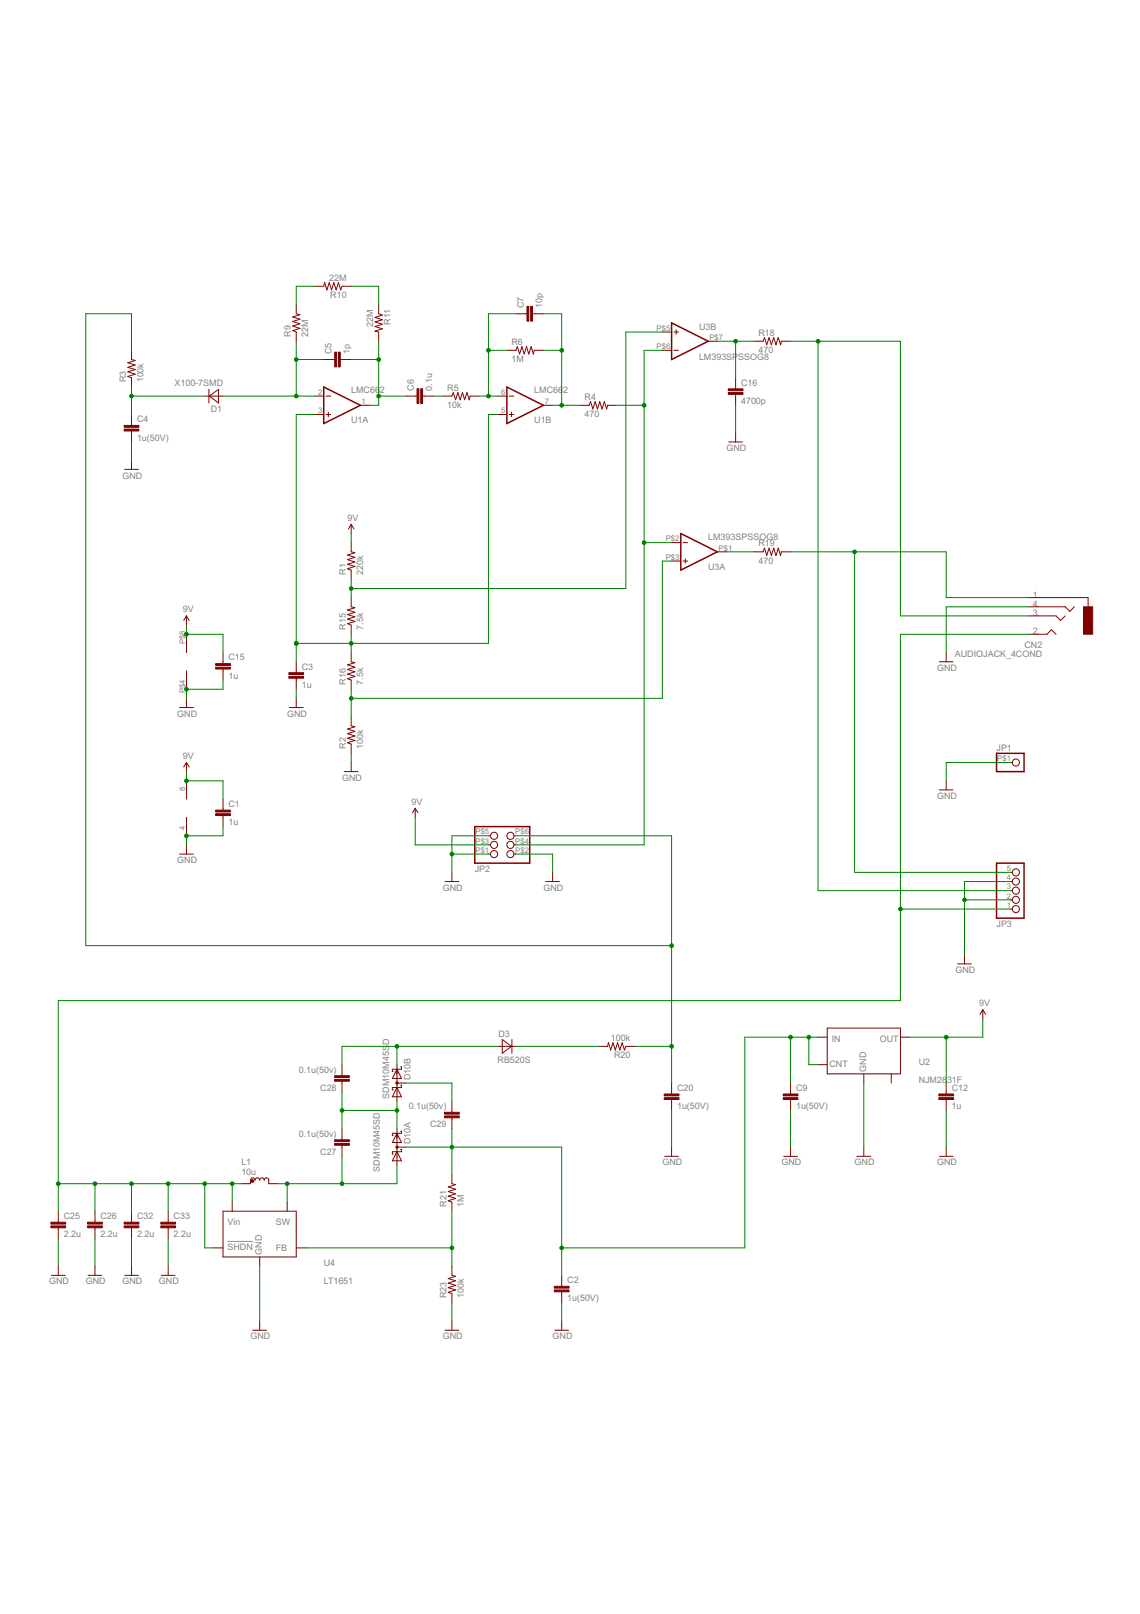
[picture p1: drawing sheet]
<svg xmlns="http://www.w3.org/2000/svg" width="210mm" height="297mm" viewBox="0 0 210 297" stroke-linecap="round" stroke-linejoin="round" font-family="sans-serif">
<path d="M41.8 228.5h4.7z" fill="#808080" stroke="#808080" stroke-width=".18"/>
<g fill="#800000" stroke="#800000" stroke-width=".18">
<path d="M64.7 140.3v1.7z"/>
<path d="M63.4 142h2.5z"/>
<path d="M54.5 128.5v1.7z"/>
<path d="M53.3 130.2h2.5z"/>
<path d="M24.2 84.7v1.7z"/>
<path d="M22.9 86.4h2.6z"/>
<path d="M34.3 155.5v1.7z"/>
<path d="M33.1 157.2h2.5z"/>
<path d="M64.7 96.5v1.7z"/>
<path d="M64.7 96.5l.5 .8z"/>
<path d="M64.7 96.5l-.5 .8z"/>
<path d="M34.3 140.3v1.7z"/>
<path d="M34.3 140.3l.5 .9z"/>
<path d="M34.3 140.3l-.5 .9z"/>
<path d="M181 185.8v1.7z"/>
<path d="M181 185.8l.5 .9z"/>
<path d="M181 185.8l-.6 .9z"/>
<path d="M57.9 72.9h1.7z"/>
<path d="M57.9 76.3h1.7z"/>
<path d="M66.4 74.6h1.6z"/>
<path d="M60.5 75.9v.8z"/>
<path d="M60 76.3h.9z"/>
<path d="M60 72.9h.9z"/>
<path d="M91.6 72.9h1.7z"/>
<path d="M91.6 76.3h1.7z"/>
<path d="M100.1 74.6h1.6z"/>
<path d="M94.2 75.9v.8z"/>
<path d="M93.7 76.3h.9z"/>
<path d="M93.7 72.9h.9z"/>
<path d="M34.3 143.7v3.4z"/>
<path d="M34.3 150.4v3.4z"/>
<path d="M64.7 99.9v1.7z"/>
<path d="M64.7 104.9v1.7z"/>
<path d="M64 104.7l.7 .2z"/>
<path d="M64 104.7l1.3-.5z"/>
<path d="M64 103.8l1.3 .4z"/>
<path d="M64 103.8l1.3-.4z"/>
<path d="M64 103l1.3 .4z"/>
<path d="M64 103l1.3-.4z"/>
<path d="M64 102.2l1.3 .4z"/>
<path d="M64 102.2l1.3-.5z"/>
<path d="M64.7 101.6l.6 .1z"/>
<path d="M64.7 131.9v1.7z"/>
<path d="M64.7 136.9v1.7z"/>
<path d="M64 136.7l.7 .2z"/>
<path d="M64 136.7l1.3-.4z"/>
<path d="M64 135.9l1.3 .4z"/>
<path d="M64 135.9l1.3-.5z"/>
<path d="M64 135l1.3 .4z"/>
<path d="M64 135l1.3-.4z"/>
<path d="M64 134.2l1.3 .4z"/>
<path d="M64 134.2l1.3-.4z"/>
<path d="M64.7 133.6l.6 .2z"/>
<path d="M24.2 64.5v1.7z"/>
<path d="M24.2 69.5v1.7z"/>
<path d="M23.5 69.3l.7 .2z"/>
<path d="M23.5 69.3l1.4-.4z"/>
<path d="M23.5 68.4l1.4 .5z"/>
<path d="M23.5 68.4l1.4-.4z"/>
<path d="M23.5 67.6l1.4 .4z"/>
<path d="M23.5 67.6l1.4-.4z"/>
<path d="M23.5 66.8l1.4 .4z"/>
<path d="M23.5 66.8l1.4-.5z"/>
<path d="M24.2 66.2l.7 .1z"/>
<path d="M54.5 56v1.7z"/>
<path d="M54.5 61.1v1.7z"/>
<path d="M53.9 60.9l.6 .2z"/>
<path d="M53.9 60.9l1.3-.5z"/>
<path d="M53.9 60l1.3 .4z"/>
<path d="M53.9 60l1.3-.4z"/>
<path d="M53.9 59.2l1.3 .4z"/>
<path d="M53.9 59.2l1.3-.4z"/>
<path d="M53.9 58.3l1.3 .5z"/>
<path d="M53.9 58.3l1.3-.4z"/>
<path d="M54.5 57.7l.7 .2z"/>
<path d="M86.6 72.9h1.7z"/>
<path d="M81.5 72.9h1.7z"/>
<path d="M83.5 72.2l-.3 .7z"/>
<path d="M83.5 72.2l.4 1.4z"/>
<path d="M84.3 72.2l-.4 1.4z"/>
<path d="M84.3 72.2l.4 1.4z"/>
<path d="M85.2 72.2l-.5 1.4z"/>
<path d="M85.2 72.2l.4 1.4z"/>
<path d="M86 72.2l-.4 1.4z"/>
<path d="M86 72.2l.4 1.4z"/>
<path d="M86.6 72.9l-.2 .7z"/>
<path d="M98.4 64.5h1.7z"/>
<path d="M93.3 64.5h1.7z"/>
<path d="M95.2 63.8l-.2 .7z"/>
<path d="M95.2 63.8l.5 1.4z"/>
<path d="M96.1 63.8l-.4 1.4z"/>
<path d="M96.1 63.8l.4 1.4z"/>
<path d="M96.9 63.8l-.4 1.4z"/>
<path d="M96.9 63.8l.5 1.4z"/>
<path d="M97.8 63.8l-.4 1.4z"/>
<path d="M97.8 63.8l.4 1.4z"/>
<path d="M98.4 64.5l-.2 .7z"/>
<path d="M41.1 147.1v1.7z"/>
<path d="M41.1 150.4v1.7z"/>
<path d="M41.1 148.8v.3z"/>
<path d="M41.1 150.1v.3z"/>
<path d="M54.5 121.8v1.7z"/>
<path d="M54.5 125.2v1.7z"/>
<path d="M54.5 123.5v.3z"/>
<path d="M54.5 124.8v.4z"/>
<path d="M24.2 76.3v1.7z"/>
<path d="M24.2 79.7v1.6z"/>
<path d="M24.2 78v.3z"/>
<path d="M24.2 79.3v.4z"/>
<path d="M59.6 66.2h1.7z"/>
<path d="M63 66.2h1.7z"/>
<path d="M61.3 66.2h.3z"/>
<path d="M62.7 66.2h.3z"/>
<path d="M74.8 72.9h1.7z"/>
<path d="M78.1 72.9h1.7z"/>
<path d="M76.5 72.9h.3z"/>
<path d="M77.8 72.9h.3z"/>
<path d="M95 57.7h1.7z"/>
<path d="M98.4 57.7h1.7z"/>
<path d="M96.7 57.7h.3z"/>
<path d="M98 57.7h.4z"/>
<path d="M57.9 52.7h1.7z"/>
<path d="M63 52.7h1.7z"/>
<path d="M63 52.7l-.3 .7z"/>
<path d="M62.3 52l.4 1.4z"/>
<path d="M62.3 52l-.4 1.4z"/>
<path d="M61.5 52l.4 1.4z"/>
<path d="M61.5 52l-.5 1.4z"/>
<path d="M60.6 52l.4 1.4z"/>
<path d="M60.6 52l-.4 1.4z"/>
<path d="M59.8 52l.4 1.4z"/>
<path d="M59.8 52l-.2 .7z"/>
<path d="M69.7 61.1v1.7z"/>
<path d="M69.7 56v1.7z"/>
<path d="M69.7 57.7l.7 .3z"/>
<path d="M69 58.4l1.4-.4z"/>
<path d="M69 58.4l1.4 .4z"/>
<path d="M69 59.2l1.4-.4z"/>
<path d="M69 59.2l1.4 .5z"/>
<path d="M69 60.1l1.4-.4z"/>
<path d="M69 60.1l1.4 .4z"/>
<path d="M69 60.9l1.4-.4z"/>
<path d="M69 60.9l.7 .2z"/>
<path d="M174.2 120.1v1.7z"/>
<path d="M173 121.8h2.5z"/>
<path d="M145.6 199.3v1.7z"/>
<path d="M145.6 202.7v1.7z"/>
<path d="M145.6 201v.3z"/>
<path d="M145.6 202.4v.3z"/>
<path d="M145.6 211.1v1.7z"/>
<path d="M144.3 212.8h2.5z"/>
<path d="M174.2 199.3v1.7z"/>
<path d="M174.2 202.7v1.7z"/>
<path d="M174.2 201v.3z"/>
<path d="M174.2 202.4v.3z"/>
<path d="M174.2 211.1v1.7z"/>
<path d="M173 212.8h2.5z"/>
<path d="M159 211.1v1.7z"/>
<path d="M157.8 212.8h2.5z"/>
<path d="M189.4 110h1.7z"/>
<path d="M189.4 116.7h1.7z"/>
<path d="M189.4 113.3h1.7z"/>
<path d="M189.4 111.7h1.7z"/>
<path d="M191.1 116.7h1.7z"/>
<path d="M191.1 113.3h3.3z"/>
<path d="M193.6 115.9l-.8 .8z"/>
<path d="M193.6 115.9l.8 .8z"/>
<path d="M194.4 113.3l.9 .9z"/>
<path d="M195.3 114.2l.8-.9z"/>
<path d="M191.1 111.7h5z"/>
<path d="M196.1 111.7l.9 .8z"/>
<path d="M197.8 111.7l-.8 .8z"/>
<path d="M191.1 110h9.2z"/>
<path d="M200.3 110v1.7z"/>
<path d="M159 197.6v1.7z"/>
<path d="M150.6 195.9h1.7z"/>
<path d="M150.6 190.9h1.7z"/>
<path d="M165.8 190.9h1.7z"/>
<path d="M152.3 197.6h13.5z"/>
<path d="M165.8 189.2v8.4z"/>
<path d="M152.3 189.2h13.5z"/>
<path d="M152.3 189.2v8.4z"/>
<path d="M164.1 197.6v1.7z"/>
<path d="M123.7 99.9h1.6z"/>
<path d="M123.7 103.3h1.6z"/>
<path d="M132.1 101.6h1.7z"/>
<path d="M126.2 102.8v.9z"/>
<path d="M125.8 103.3h.8z"/>
<path d="M125.8 99.9h.8z"/>
<path d="M122 64.5h1.7z"/>
<path d="M122 61.1h1.7z"/>
<path d="M130.4 62.8h1.7z"/>
<path d="M124.5 60.7v.8z"/>
<path d="M124.1 61.1h.8z"/>
<path d="M124.1 64.5h.8z"/>
<path d="M34.3 116.7v3.4z"/>
<path d="M34.3 123.5v3.4z"/>
<path d="M64.7 110v1.7z"/>
<path d="M64.7 115v1.7z"/>
<path d="M64 114.8l.7 .2z"/>
<path d="M64 114.8l1.3-.4z"/>
<path d="M64 113.9l1.3 .5z"/>
<path d="M64 113.9l1.3-.4z"/>
<path d="M64 113.1l1.3 .4z"/>
<path d="M64 113.1l1.3-.4z"/>
<path d="M64 112.3l1.3 .4z"/>
<path d="M64 112.3l1.3-.5z"/>
<path d="M64.7 111.7l.6 .1z"/>
<path d="M64.7 120.1v1.7z"/>
<path d="M64.7 125.2v1.7z"/>
<path d="M64 124.9l.7 .3z"/>
<path d="M64 124.9l1.3-.4z"/>
<path d="M64 124.1l1.3 .4z"/>
<path d="M64 124.1l1.3-.5z"/>
<path d="M64 123.2l1.3 .4z"/>
<path d="M64 123.2l1.3-.4z"/>
<path d="M64 122.4l1.3 .4z"/>
<path d="M64 122.4l1.3-.4z"/>
<path d="M64.7 121.8l.6 .2z"/>
<path d="M34.3 128.5v1.7z"/>
<path d="M33.1 130.2h2.5z"/>
<path d="M34.3 113.3v1.7z"/>
<path d="M34.3 113.3l.5 .9z"/>
<path d="M34.3 113.3l-.5 .9z"/>
<path d="M83.2 160.5v1.7z"/>
<path d="M81.9 162.2h2.6z"/>
<path d="M135.4 69.5v1.7z"/>
<path d="M135.4 72.9v1.7z"/>
<path d="M135.4 71.2v.4z"/>
<path d="M135.4 72.6v.3z"/>
<path d="M135.4 79.7v1.6z"/>
<path d="M134.2 81.3h2.5z"/>
<path d="M110.2 192.6h1.7z"/>
<path d="M115.2 192.6h1.7z"/>
<path d="M115.2 192.6l-.2 .7z"/>
<path d="M114.6 191.9l.4 1.4z"/>
<path d="M114.6 191.9l-.5 1.4z"/>
<path d="M113.7 191.9l.4 1.4z"/>
<path d="M113.7 191.9l-.4 1.4z"/>
<path d="M112.9 191.9l.4 1.4z"/>
<path d="M112.9 191.9l-.5 1.4z"/>
<path d="M112 191.9l.4 1.4z"/>
<path d="M112 191.9l-.1 .7z"/>
<path d="M123.7 199.3v1.7z"/>
<path d="M123.7 202.7v1.7z"/>
<path d="M123.7 201v.3z"/>
<path d="M123.7 202.4v.3z"/>
<path d="M123.7 211.1v1.7z"/>
<path d="M122.4 212.8h2.5z"/>
<path d="M174.2 143.7v1.7z"/>
<path d="M173 145.4h2.5z"/>
<path d="M39.4 72.9h1.7z"/>
<path d="M37.7 72.9h1.7z"/>
<path d="M38.5 72.9l1.7-1.3z"/>
<path d="M38.5 72.9l1.7 1.3z"/>
<path d="M40.2 71.6v2.6z"/>
<path d="M38.5 71.6v2.6z"/>
<path d="M89.9 157.2h.4z"/>
<path d="M94.6 157.2h.4z"/>
<path d="M89.9 155.5h.4z"/>
<path d="M94.6 155.5h.4z"/>
<path d="M89.9 153.8h.4z"/>
<path d="M94.6 153.8h.4z"/>
<path d="M41.1 120.1v1.7z"/>
<path d="M41.1 123.5v1.7z"/>
<path d="M41.1 121.8v.3z"/>
<path d="M41.1 123.1v.4z"/>
<path d="M10.7 222.9v1.7z"/>
<path d="M10.7 226.3v1.7z"/>
<path d="M10.7 224.6v.3z"/>
<path d="M10.7 226v.3z"/>
<path d="M17.5 222.9v1.7z"/>
<path d="M17.5 226.3v1.7z"/>
<path d="M17.5 224.6v.3z"/>
<path d="M17.5 226v.3z"/>
<path d="M73.1 212.8v1.7z"/>
<path d="M73.1 212l-.9 1.6z"/>
<path d="M73.1 212l.8 1.6z"/>
<path d="M73.1 212v.8z"/>
<path d="M72.2 213.6h1.7z"/>
<path d="M73.1 207.8v1.6z"/>
<path d="M73.1 211.1h1.7z"/>
<path d="M73.1 208.6l.8 1.7z"/>
<path d="M73.1 208.6l-.9 1.7z"/>
<path d="M73.1 208.6v.8z"/>
<path d="M72.2 210.3h1.7z"/>
<path d="M73.8 211.5h.1z"/>
<path d="M73.9 211.5v.5z"/>
<path d="M73.1 212h.8z"/>
<path d="M72.2 212.4h.2z"/>
<path d="M72.2 212h.9z"/>
<path d="M72.2 212v.4z"/>
<path d="M72.2 209h.2z"/>
<path d="M72.2 208.6v.4z"/>
<path d="M72.2 208.6h.9z"/>
<path d="M73.8 208.2h.1z"/>
<path d="M73.1 208.6h.8z"/>
<path d="M73.9 208.2v.4z"/>
<path d="M73.1 208.6v3.4z"/>
<path d="M73.1 201v1.7z"/>
<path d="M73.1 200.2l-.9 1.6z"/>
<path d="M73.1 200.2l.8 1.6z"/>
<path d="M73.1 200.2v.8z"/>
<path d="M72.2 201.8h1.7z"/>
<path d="M73.1 195.9v1.7z"/>
<path d="M73.1 199.3h1.7z"/>
<path d="M73.1 196.8l.8 1.7z"/>
<path d="M73.1 196.8l-.9 1.7z"/>
<path d="M73.1 196.8v.8z"/>
<path d="M72.2 198.5h1.7z"/>
<path d="M73.8 199.7h.1z"/>
<path d="M73.9 199.7v.5z"/>
<path d="M73.1 200.2h.8z"/>
<path d="M72.2 200.6h.2z"/>
<path d="M72.2 200.2h.9z"/>
<path d="M72.2 200.2v.4z"/>
<path d="M72.2 197.2h.2z"/>
<path d="M72.2 196.8v.4z"/>
<path d="M72.2 196.8h.9z"/>
<path d="M73.8 196.4h.1z"/>
<path d="M73.1 196.8h.8z"/>
<path d="M73.9 196.4v.4z"/>
<path d="M73.1 196.8v3.4z"/>
<path d="M91.6 192.6h1.7z"/>
<path d="M93.3 192.6h1.7z"/>
<path d="M92.5 193.8l1.7-1.2z"/>
<path d="M92.5 191.3l1.7 1.3z"/>
<path d="M92.5 191.3v2.5z"/>
<path d="M94.3 191.3v2.5z"/>
<path d="M63 211.1v1.7z"/>
<path d="M63 207.8v1.6z"/>
<path d="M63 210.8v.3z"/>
<path d="M63 209.4v.4z"/>
<path d="M83.2 206.1v1.7z"/>
<path d="M83.2 202.7v1.7z"/>
<path d="M83.2 205.7v.4z"/>
<path d="M83.2 204.4v.3z"/>
<path d="M63 199.3v1.7z"/>
<path d="M63 195.9v1.7z"/>
<path d="M63 199v.3z"/>
<path d="M63 197.6v.4z"/>
<path d="M83.2 216.2v1.6z"/>
<path d="M83.2 221.2v1.7z"/>
<path d="M82.5 221l.7 .2z"/>
<path d="M82.5 221l1.4-.4z"/>
<path d="M82.5 220.1l1.4 .5z"/>
<path d="M82.5 220.1l1.4-.4z"/>
<path d="M82.5 219.3l1.4 .4z"/>
<path d="M82.5 219.3l1.4-.4z"/>
<path d="M82.5 218.4l1.4 .5z"/>
<path d="M82.5 218.4l1.4-.4z"/>
<path d="M83.2 217.8l.7 .2z"/>
<path d="M83.2 233v1.7z"/>
<path d="M83.2 238.1v1.7z"/>
<path d="M82.5 237.8l.7 .3z"/>
<path d="M82.5 237.8l1.4-.4z"/>
<path d="M82.5 237l1.4 .4z"/>
<path d="M82.5 237l1.4-.4z"/>
<path d="M82.5 236.1l1.4 .5z"/>
<path d="M82.5 236.1l1.4-.4z"/>
<path d="M82.5 235.3l1.4 .4z"/>
<path d="M82.5 235.3l1.4-.4z"/>
<path d="M83.2 234.7l.7 .2z"/>
<path d="M83.2 243.1v1.7z"/>
<path d="M81.9 244.8h2.6z"/>
<path d="M47.8 243.1v1.7z"/>
<path d="M46.5 244.8h2.6z"/>
<path d="M17.5 233v1.7z"/>
<path d="M16.2 234.7h2.5z"/>
<path d="M10.7 233v1.7z"/>
<path d="M9.5 234.7h2.5z"/>
<path d="M186 167.3h.4z"/>
<path d="M186 165.6h.4z"/>
<path d="M186 163.9h.4z"/>
<path d="M186 162.2h.4z"/>
<path d="M186 160.5h.4z"/>
<path d="M177.6 175.7v1.7z"/>
<path d="M176.3 177.4h2.6z"/>
<path d="M186 140.3h.4z"/>
<path d="M103.4 234.7v1.7z"/>
<path d="M103.4 238.1v1.7z"/>
<path d="M103.4 236.4v.3z"/>
<path d="M103.4 237.7v.4z"/>
<path d="M103.4 243.1v1.7z"/>
<path d="M102.2 244.8h2.5z"/>
<path d="M47.8 231.3v1.7z"/>
<path d="M39.4 229.7h1.7z"/>
<path d="M42.8 221.2v1.7z"/>
<path d="M52.9 221.2v1.7z"/>
<path d="M41.1 231.3h13.4z"/>
<path d="M54.5 222.9v8.4z"/>
<path d="M41.1 222.9h13.4z"/>
<path d="M41.1 222.9v8.4z"/>
<path d="M54.5 229.7h1.7z"/>
<path d="M76.5 148.8v1.6z"/>
<path d="M76.5 148.8l.5 .8z"/>
<path d="M76.5 148.8l-.5 .8z"/>
<path d="M143.9 62.8h1.7z"/>
<path d="M138.8 62.8h1.7z"/>
<path d="M140.8 62.1l-.3 .7z"/>
<path d="M140.8 62.1l.4 1.4z"/>
<path d="M141.6 62.1l-.4 1.4z"/>
<path d="M141.6 62.1l.4 1.4z"/>
<path d="M142.5 62.1l-.5 1.4z"/>
<path d="M142.5 62.1l.4 1.4z"/>
<path d="M143.3 62.1l-.4 1.4z"/>
<path d="M143.3 62.1l.4 1.4z"/>
<path d="M143.9 62.8l-.2 .7z"/>
<path d="M143.9 101.6h1.7z"/>
<path d="M138.8 101.6h1.7z"/>
<path d="M140.8 100.9l-.3 .7z"/>
<path d="M140.8 100.9l.4 1.3z"/>
<path d="M141.6 100.9l-.4 1.3z"/>
<path d="M141.6 100.9l.4 1.3z"/>
<path d="M142.5 100.9l-.5 1.3z"/>
<path d="M142.5 100.9l.4 1.3z"/>
<path d="M143.3 100.9l-.4 1.3z"/>
<path d="M143.3 100.9l.4 1.3z"/>
<path d="M143.9 101.6l-.2 .6z"/>
<path d="M111.9 74.6h1.6z"/>
<path d="M106.8 74.6h1.7z"/>
<path d="M108.7 73.9l-.2 .7z"/>
<path d="M108.7 73.9l.5 1.4z"/>
<path d="M109.6 73.9l-.4 1.4z"/>
<path d="M109.6 73.9l.4 1.4z"/>
<path d="M110.4 73.9l-.4 1.4z"/>
<path d="M110.4 73.9l.4 1.4z"/>
<path d="M111.3 73.9l-.5 1.4z"/>
<path d="M111.3 73.9l.4 1.4z"/>
<path d="M111.9 74.6l-.2 .7z"/>
<path d="M24.2 222.9v1.7z"/>
<path d="M24.2 226.3v1.7z"/>
<path d="M24.2 224.6v.3z"/>
<path d="M24.2 226v.3z"/>
<path d="M31 222.9v1.7z"/>
<path d="M31 226.3v1.7z"/>
<path d="M31 224.6v.3z"/>
<path d="M31 226v.3z"/>
<path d="M24.2 233v1.7z"/>
<path d="M22.9 234.7h2.6z"/>
<path d="M31 233v1.7z"/>
<path d="M29.7 234.7h2.5z"/>
<path d="M101.7 160.5v1.7z"/>
<path d="M100.5 162.2h2.5z"/>
<path d="M46.1 217.2v.6z"/>
<path d="M49.5 217.2v.6z"/>
<path d="M44.4 217.8h1.7z"/>
<path d="M49.5 217.8h1.7z"/>
<path d="M72.9 211h.4v.3h-.4z" fill-rule="evenodd"/>
<path d="M72.9 199.2h.4v.3h-.4z" fill-rule="evenodd"/>
<path d="M46.3 217.2l.2-.1 .2 .4-.3 .1-.2-.2h.3h-.3z" fill-rule="evenodd"/>
</g>
<g fill="#800000" stroke="#800000" stroke-width=".28">
<path d="M59.6 71.2v6.8z"/>
<path d="M59.6 71.2l6.8 3.4z"/>
<path d="M59.6 78l6.8-3.4z"/>
<path d="M93.3 71.2v6.8z"/>
<path d="M93.3 71.2l6.8 3.4z"/>
<path d="M93.3 78l6.8-3.4z"/>
<path d="M125.3 98.2v6.7z"/>
<path d="M125.3 98.2l6.8 3.4z"/>
<path d="M125.3 104.9l6.8-3.3z"/>
<path d="M123.7 59.4v6.8z"/>
<path d="M123.7 66.2l6.7-3.4z"/>
<path d="M123.7 59.4l6.7 3.4z"/>
<path d="M87.4 152.1h10.1z"/>
<path d="M97.5 152.1v6.8z"/>
<path d="M87.4 158.9h10.1z"/>
<path d="M87.4 152.1v6.8z"/>
<path d="M183.5 158.9h5.1z"/>
<path d="M188.6 158.9v10.1z"/>
<path d="M183.5 169h5.1z"/>
<path d="M183.5 158.9v10.1z"/>
<path d="M183.5 142h5.1z"/>
<path d="M188.6 138.6v3.4z"/>
<path d="M183.5 138.6h5.1z"/>
<path d="M183.5 138.6v3.4z"/>
</g>
<g fill="#800000" stroke="#800000" stroke-width=".18">
<path d="M39.7 149.8h2.7v.3h-2.7z"/>
<path d="M39.7 149.1h2.7v.3h-2.7z"/>
<path d="M53.2 124.5h2.7v.3h-2.7z"/>
<path d="M53.2 123.8h2.7v.3h-2.7z"/>
<path d="M22.9 79h2.7v.3h-2.7z"/>
<path d="M22.9 78.3h2.7v.3h-2.7z"/>
<path d="M62.3 64.8h.4v2.7h-.4z"/>
<path d="M61.6 64.8h.4v2.7h-.4z"/>
<path d="M77.5 71.5h.3v2.8h-.3z"/>
<path d="M76.8 71.5h.3v2.8h-.3z"/>
<path d="M97.7 56.4h.3v2.7h-.3z"/>
<path d="M97 56.4h.4v2.7h-.4z"/>
<path d="M144.2 202h2.7v.4h-2.7z"/>
<path d="M144.2 201.3h2.7v.4h-2.7z"/>
<path d="M172.9 202h2.7v.4h-2.7z"/>
<path d="M172.9 201.3h2.7v.4h-2.7z"/>
<path d="M199.5 111.7h1.7v5h-1.7z"/>
<path d="M134.1 72.2h2.7v.4h-2.7z"/>
<path d="M134.1 71.6h2.7v.3h-2.7z"/>
<path d="M122.3 202h2.7v.4h-2.7z"/>
<path d="M122.3 201.3h2.7v.4h-2.7z"/>
<path d="M39.7 122.8h2.7v.3h-2.7z"/>
<path d="M39.7 122.1h2.7v.4h-2.7z"/>
<path d="M9.4 225.6h2.7v.4h-2.7z"/>
<path d="M9.4 224.9h2.7v.4h-2.7z"/>
<path d="M16.1 225.6h2.7v.4h-2.7z"/>
<path d="M16.1 224.9h2.7v.4h-2.7z"/>
<path d="M61.6 209.8h2.7v.3h-2.7z"/>
<path d="M61.6 210.4h2.7v.4h-2.7z"/>
<path d="M81.9 204.7h2.7v.3h-2.7z"/>
<path d="M81.9 205.4h2.7v.3h-2.7z"/>
<path d="M61.6 198h2.7v.3h-2.7z"/>
<path d="M61.6 198.6h2.7v.4h-2.7z"/>
<path d="M102.1 237.4h2.7v.3h-2.7z"/>
<path d="M102.1 236.7h2.7v.4h-2.7z"/>
<path d="M22.9 225.6h2.7v.4h-2.7z"/>
<path d="M22.9 224.9h2.7v.4h-2.7z"/>
<path d="M29.6 225.6h2.7v.4h-2.7z"/>
<path d="M29.6 224.9h2.7v.4h-2.7z"/>
</g>
<g fill="none" stroke="#800000" stroke-width=".18">
<path d="M46.1 217.2a.42 .42 0 0 1 .4-.4 .42 .42 0 0 1 .5 .4 .42 .42 0 0 1 .4-.4 .42 .42 0 0 1 .4 .4 .42 .42 0 0 1 .4-.4 .42 .42 0 0 1 .5 .4 .41 .41 0 0 1 .4-.4 .41 .41 0 0 1 .4 .4"/>
<circle cx="91" cy="155.5" r=".66"/>
<circle cx="91" cy="153.8" r=".66"/>
<circle cx="91" cy="157.2" r=".66"/>
<circle cx="94" cy="155.5" r=".66"/>
<circle cx="94" cy="157.2" r=".66"/>
<circle cx="94" cy="153.8" r=".66"/>
<circle cx="187" cy="140.3" r=".66"/>
<circle cx="187" cy="165.6" r=".66"/>
<circle cx="187" cy="163.9" r=".66"/>
<circle cx="187" cy="167.3" r=".66"/>
<circle cx="187" cy="160.5" r=".66"/>
<circle cx="187" cy="162.2" r=".66"/>
</g>
<g fill="#008000" stroke="#008000" stroke-width=".18">
<path d="M64.7 138.6v1.7z"/>
<path d="M54.5 126.9v1.6z"/>
<path d="M41.1 152.1v1.7z"/>
<path d="M34.3 153.8h6.8z"/>
<path d="M34.3 153.8v1.7z"/>
<path d="M145.6 204.4v6.7z"/>
<path d="M174.2 204.4v6.7z"/>
<path d="M159 199.3v11.8z"/>
<path d="M34.3 126.9v1.6z"/>
<path d="M41.1 125.2v1.7z"/>
<path d="M34.3 126.9h6.8z"/>
<path d="M83.2 157.2h6.7z"/>
<path d="M83.2 157.2v3.3z"/>
<path d="M83.2 153.8h6.7z"/>
<path d="M83.2 153.8v3.4z"/>
<path d="M135.4 74.6v5.1z"/>
<path d="M174.2 140.3h11.8z"/>
<path d="M174.2 140.3v3.4z"/>
<path d="M47.8 233v10.1z"/>
<path d="M83.2 239.8v3.3z"/>
<path d="M10.7 228v5z"/>
<path d="M17.5 228v5z"/>
<path d="M177.6 162.2h8.4z"/>
<path d="M177.6 162.2v3.4z"/>
<path d="M177.6 165.6v10.1z"/>
<path d="M177.6 165.6h8.4z"/>
<path d="M103.4 239.8v3.3z"/>
<path d="M24.2 81.3v3.4z"/>
<path d="M123.7 204.4v6.7z"/>
<path d="M174.2 111.7h15.2z"/>
<path d="M174.2 111.7v8.4z"/>
<path d="M31 228v5z"/>
<path d="M24.2 228v5z"/>
<path d="M101.7 157.2v3.3z"/>
<path d="M95 157.2h6.7z"/>
<path d="M24.2 71.2v1.7z"/>
<path d="M24.2 72.9h13.5z"/>
<path d="M24.2 72.9v3.4z"/>
<path d="M54.5 66.2h5.1z"/>
<path d="M54.5 62.8v3.4z"/>
<path d="M54.5 66.2v6.7z"/>
<path d="M54.5 72.9h3.4z"/>
<path d="M41.1 72.9h13.4z"/>
<path d="M64.7 66.2h5z"/>
<path d="M69.7 66.2v6.7z"/>
<path d="M69.7 72.9v1.7z"/>
<path d="M69.7 62.8v3.4z"/>
<path d="M69.7 72.9h5.1z"/>
<path d="M68 74.6h1.7z"/>
<path d="M79.8 72.9h1.7z"/>
<path d="M88.3 72.9h1.6z"/>
<path d="M89.9 64.5v8.4z"/>
<path d="M89.9 64.5h3.4z"/>
<path d="M89.9 72.9h1.7z"/>
<path d="M89.9 57.7h5.1z"/>
<path d="M89.9 57.7v6.8z"/>
<path d="M101.7 74.6h1.7z"/>
<path d="M103.4 74.6h3.4z"/>
<path d="M100.1 64.5h3.3z"/>
<path d="M103.4 64.5v10.1z"/>
<path d="M100.1 57.7h3.3z"/>
<path d="M103.4 57.7v6.8z"/>
<path d="M89.9 76.3h1.7z"/>
<path d="M89.9 76.3v42.1z"/>
<path d="M54.5 118.4h10.2z"/>
<path d="M64.7 118.4h25.2z"/>
<path d="M54.5 76.3v42.1z"/>
<path d="M54.5 118.4v3.4z"/>
<path d="M54.5 76.3h3.4z"/>
<path d="M64.7 116.7v1.7z"/>
<path d="M64.7 118.4v1.7z"/>
<path d="M54.5 52.7v3.3z"/>
<path d="M54.5 52.7h3.4z"/>
<path d="M64.7 52.7h5z"/>
<path d="M69.7 52.7v3.3z"/>
<path d="M41.1 143.7v3.4z"/>
<path d="M34.3 143.7h6.8z"/>
<path d="M34.3 142v1.7z"/>
<path d="M174.2 190.9h6.8z"/>
<path d="M181 187.5v3.4z"/>
<path d="M167.5 190.9h6.7z"/>
<path d="M174.2 190.9v8.4z"/>
<path d="M64.7 98.2v1.7z"/>
<path d="M34.3 115v1.7z"/>
<path d="M34.3 116.7h6.8z"/>
<path d="M41.1 116.7v3.4z"/>
<path d="M76.5 155.5h13.4z"/>
<path d="M76.5 150.4v5.1z"/>
<path d="M64.7 108.3v1.7z"/>
<path d="M115.2 61.1v47.2z"/>
<path d="M64.7 108.3h50.5z"/>
<path d="M64.7 106.6v1.7z"/>
<path d="M115.2 61.1h6.8z"/>
<path d="M64.7 126.9v1.6z"/>
<path d="M122 103.3h1.7z"/>
<path d="M64.7 128.5h57.3z"/>
<path d="M122 103.3v25.2z"/>
<path d="M64.7 128.5v3.4z"/>
<path d="M157.4 160.5h28.6z"/>
<path d="M174.2 101.6v8.4z"/>
<path d="M157.4 101.6h16.8z"/>
<path d="M145.6 101.6h11.8z"/>
<path d="M157.4 101.6v58.9z"/>
<path d="M174.2 110h15.2z"/>
<path d="M150.6 163.9h35.4z"/>
<path d="M150.6 62.8v101.1z"/>
<path d="M145.6 62.8h5z"/>
<path d="M150.6 62.8h15.2z"/>
<path d="M165.8 62.8v50.5z"/>
<path d="M165.8 113.3h23.6z"/>
<path d="M73.1 214.5v3.3z"/>
<path d="M52.9 217.8v3.4z"/>
<path d="M52.9 217.8h10.1z"/>
<path d="M63 217.8h10.1z"/>
<path d="M51.2 217.8h1.7z"/>
<path d="M63 212.8v5z"/>
<path d="M73.1 192.6v3.3z"/>
<path d="M63 192.6h10.1z"/>
<path d="M63 192.6v3.3z"/>
<path d="M73.1 192.6h18.5z"/>
<path d="M74.8 199.3h8.4z"/>
<path d="M83.2 199.3v3.4z"/>
<path d="M63 201v3.4z"/>
<path d="M63 204.4v3.4z"/>
<path d="M63 204.4h10.1z"/>
<path d="M73.1 204.4v3.4z"/>
<path d="M73.1 202.7v1.7z"/>
<path d="M83.2 222.9v6.8z"/>
<path d="M83.2 229.7v3.3z"/>
<path d="M56.2 229.7h27z"/>
<path d="M116.9 192.6h6.8z"/>
<path d="M123.7 192.6v6.7z"/>
<path d="M123.7 174v18.6z"/>
<path d="M24.2 57.7v6.8z"/>
<path d="M15.8 57.7h8.4z"/>
<path d="M15.8 57.7v116.3z"/>
<path d="M15.8 174h107.9z"/>
<path d="M95 153.8h28.7z"/>
<path d="M123.7 153.8v20.2z"/>
<path d="M103.4 229.7v5z"/>
<path d="M74.8 211.1h8.4z"/>
<path d="M83.2 207.8v3.3z"/>
<path d="M83.2 211.1v5.1z"/>
<path d="M83.2 211.1h20.2z"/>
<path d="M103.4 211.1v18.6z"/>
<path d="M103.4 229.7h33.7z"/>
<path d="M148.9 195.9h1.7z"/>
<path d="M148.9 190.9h1.7z"/>
<path d="M148.9 190.9v5z"/>
<path d="M145.6 190.9v8.4z"/>
<path d="M145.6 190.9h3.3z"/>
<path d="M137.1 190.9h8.5z"/>
<path d="M137.1 190.9v38.8z"/>
<path d="M132.1 62.8h3.3z"/>
<path d="M135.4 62.8v6.7z"/>
<path d="M135.4 62.8h3.4z"/>
<path d="M133.8 101.6h5z"/>
<path d="M118.6 99.9h5.1z"/>
<path d="M118.6 74.6v25.3z"/>
<path d="M118.6 64.5v10.1z"/>
<path d="M118.6 64.5h3.4z"/>
<path d="M113.5 74.6h5.1z"/>
<path d="M118.6 99.9v55.6z"/>
<path d="M95 155.5h23.6z"/>
<path d="M95 192.6h15.2z"/>
<path d="M37.7 229.7h1.7z"/>
<path d="M42.8 217.8h1.6z"/>
<path d="M42.8 217.8v3.4z"/>
<path d="M31 217.8h6.7z"/>
<path d="M37.7 217.8h5.1z"/>
<path d="M31 217.8v5.1z"/>
<path d="M24.2 217.8h6.8z"/>
<path d="M24.2 217.8v5.1z"/>
<path d="M17.5 217.8h6.7z"/>
<path d="M17.5 217.8v5.1z"/>
<path d="M10.7 217.8v5.1z"/>
<path d="M10.7 217.8h6.8z"/>
<path d="M10.7 184.1v33.7z"/>
<path d="M10.7 184.1h155.1z"/>
<path d="M165.8 167.3v16.8z"/>
<path d="M165.8 167.3h20.2z"/>
<path d="M165.8 116.7v50.6z"/>
<path d="M165.8 116.7h23.6z"/>
<path d="M37.7 217.8v11.9z"/>
<circle cx="34.3" cy="153.8" r=".34"/>
<circle cx="34.3" cy="126.9" r=".34"/>
<circle cx="83.2" cy="157.2" r=".34"/>
<circle cx="177.6" cy="165.6" r=".34"/>
<circle cx="24.2" cy="72.9" r=".34"/>
<circle cx="54.5" cy="66.2" r=".34"/>
<circle cx="54.5" cy="72.9" r=".34"/>
<circle cx="69.7" cy="66.2" r=".34"/>
<circle cx="69.7" cy="72.9" r=".34"/>
<circle cx="89.9" cy="72.9" r=".34"/>
<circle cx="89.9" cy="64.5" r=".34"/>
<circle cx="103.4" cy="74.6" r=".34"/>
<circle cx="103.4" cy="64.5" r=".34"/>
<circle cx="54.5" cy="118.4" r=".34"/>
<circle cx="64.7" cy="118.4" r=".34"/>
<circle cx="34.3" cy="143.7" r=".34"/>
<circle cx="174.2" cy="190.9" r=".34"/>
<circle cx="34.3" cy="116.7" r=".34"/>
<circle cx="64.7" cy="108.3" r=".34"/>
<circle cx="64.7" cy="128.5" r=".34"/>
<circle cx="157.4" cy="101.6" r=".34"/>
<circle cx="150.6" cy="62.8" r=".34"/>
<circle cx="63" cy="217.8" r=".34"/>
<circle cx="52.9" cy="217.8" r=".34"/>
<circle cx="73.1" cy="192.6" r=".34"/>
<circle cx="73.1" cy="204.4" r=".34"/>
<circle cx="63" cy="204.4" r=".34"/>
<circle cx="83.2" cy="229.7" r=".34"/>
<circle cx="123.7" cy="192.6" r=".34"/>
<circle cx="123.7" cy="174" r=".34"/>
<circle cx="83.2" cy="211.1" r=".34"/>
<circle cx="148.9" cy="190.9" r=".34"/>
<circle cx="145.6" cy="190.9" r=".34"/>
<circle cx="103.4" cy="229.7" r=".34"/>
<circle cx="135.4" cy="62.8" r=".34"/>
<circle cx="118.6" cy="74.6" r=".34"/>
<circle cx="118.6" cy="99.9" r=".34"/>
<circle cx="42.8" cy="217.8" r=".34"/>
<circle cx="31" cy="217.8" r=".34"/>
<circle cx="24.2" cy="217.8" r=".34"/>
<circle cx="17.5" cy="217.8" r=".34"/>
<circle cx="10.7" cy="217.8" r=".34"/>
<circle cx="165.8" cy="167.3" r=".34"/>
<circle cx="37.7" cy="217.8" r=".34"/>
</g>
<g font-size="1.8" fill="#808080">
<text x="60.6" y="51.7">22M</text>
<text x="60.8" y="54.9">R10</text>
<text x="71.9" y="59.8" transform="rotate(-90 71.9 59.8)">R11</text>
<text x="96.4" y="56.7" transform="rotate(-90 96.4 56.7)">C7</text>
<text x="99.8" y="56.7" transform="rotate(-90 99.8 56.7)">10p</text>
<text x="53.6" y="62" transform="rotate(-90 53.6 62)">R9</text>
<text x="56.7" y="62" transform="rotate(-90 56.7 62)">22M</text>
<text x="61" y="65.2" transform="rotate(-90 61 65.2)">C5</text>
<text x="64.4" y="65.2" transform="rotate(-90 64.4 65.2)">1p</text>
<text x="68.7" y="60.1" transform="rotate(-90 68.7 60.1)">22M</text>
<text x="94.2" y="63.5">R6</text>
<text x="128.7" y="60.7">U3B</text>
<text x="139.7" y="65">470</text>
<text x="139.7" y="61.8">R18</text>
<text x="23.2" y="70.4" transform="rotate(-90 23.2 70.4)">R3</text>
<text x="26.4" y="70.4" transform="rotate(-90 26.4 70.4)">100k</text>
<text x="32.1" y="71.1">X100-7SMD</text>
<text x="76.2" y="71.9" transform="rotate(-90 76.2 71.9)">C6</text>
<text x="79.6" y="71.9" transform="rotate(-90 79.6 71.9)">0.1u</text>
<text x="82.4" y="71.9">R5</text>
<text x="94.2" y="66.7">1M</text>
<text x="128.7" y="66.2">LM393SP</text>
<text x="135.9" y="66.2">SSOG8</text>
<text x="136.5" y="71">C16</text>
<text x="25.2" y="77.7">C4</text>
<text x="38.8" y="75.8">D1</text>
<text x="64.7" y="72.4">LMC66</text>
<text x="64.7" y="77.9">U1A</text>
<text x="70" y="72.4">2</text>
<text x="82.4" y="75.1">10k</text>
<text x="98.4" y="72.4">LMC66</text>
<text x="98.4" y="77.9">U1B</text>
<text x="103.7" y="72.4">2</text>
<text x="107.6" y="76.8">470</text>
<text x="107.6" y="73.6">R4</text>
<text x="136.5" y="74.3">4700p</text>
<text x="25.2" y="81.1">1u(50V)</text>
<text x="133.8" y="83">GND</text>
<text x="22.5" y="88.1">GND</text>
<text x="64" y="95.8">9V</text>
<text x="130.4" y="99.4">LM393SPSSOG8</text>
<text x="139.7" y="100.6">R19</text>
<text x="63.7" y="105.8" transform="rotate(-90 63.7 105.8)">R1</text>
<text x="66.9" y="105.8" transform="rotate(-90 66.9 105.8)">220k</text>
<text x="130.4" y="104.9">U3A</text>
<text x="139.7" y="103.8">470</text>
<text x="33.7" y="112.7">9V</text>
<text x="190.2" y="110">1</text>
<text x="190.2" y="111.7">4</text>
<text x="190.2" y="113.4">3</text>
<text x="63.7" y="115.9" transform="rotate(-90 63.7 115.9)">R15</text>
<text x="66.9" y="115.9" transform="rotate(-90 66.9 115.9)">7.5k</text>
<text x="188.6" y="119.3">CN2</text>
<text x="190.2" y="116.7">2</text>
<text x="42.1" y="124.9">1u</text>
<text x="42.1" y="121.5">C15</text>
<text x="55.6" y="123.2">C3</text>
<text x="63.7" y="126" transform="rotate(-90 63.7 126)">R16</text>
<text x="66.9" y="126" transform="rotate(-90 66.9 126)">7.5k</text>
<text x="172.5" y="123.5">GND</text>
<text x="175.8" y="120.9">AUDIOJACK_4COND</text>
<text x="32.6" y="131.9">GND</text>
<text x="52.9" y="131.9">GND</text>
<text x="55.6" y="126.6">1u</text>
<text x="63.7" y="137.8" transform="rotate(-90 63.7 137.8)">R2</text>
<text x="66.9" y="137.8" transform="rotate(-90 66.9 137.8)">100k</text>
<text x="33.7" y="139.7">9V</text>
<text x="63" y="143.7">GND</text>
<text x="183.5" y="138.2">JP1</text>
<text x="42.1" y="148.5">C1</text>
<text x="75.8" y="148.1">9V</text>
<text x="172.5" y="147.1">GND</text>
<text x="42.1" y="151.9">1u</text>
<text x="32.6" y="158.9">GND</text>
<text x="87.4" y="160.5">JP2</text>
<text x="81.5" y="163.9">GND</text>
<text x="100.1" y="163.9">GND</text>
<text x="183.5" y="170.6">JP3</text>
<text x="175.9" y="179.1">GND</text>
<text x="180.3" y="185.2">9V</text>
<text x="91.8" y="190.8">D3</text>
<text x="112.5" y="191.6">100k</text>
<text x="153.1" y="191.7">IN</text>
<text x="162" y="191.7">OUT</text>
<text x="55" y="197.4">0.1u(50v)</text>
<text x="71.6" y="192.4" transform="rotate(-90 71.6 192.4)">D</text>
<text x="91.6" y="195.6">RB520S</text>
<text x="113.1" y="194.8">R20</text>
<text x="152.7" y="196.3">CNT</text>
<text x="159.5" y="197.2" transform="rotate(-90 159.5 197.2)">GND</text>
<text x="169.2" y="195.9">U2</text>
<text x="59" y="200.8">C28</text>
<text x="71.6" y="202.2" transform="rotate(-90 71.6 202.2)">SDM10M45S</text>
<text x="75.6" y="198.8" transform="rotate(-90 75.6 198.8)">D10B</text>
<text x="124.7" y="200.7">C20</text>
<text x="146.6" y="200.7">C9</text>
<text x="169.2" y="199.3">NJM28</text>
<text x="174.4" y="199.3">31F</text>
<text x="175.2" y="200.7">C12</text>
<text x="55" y="209.2">0.1u(50v)</text>
<text x="75.3" y="204.1">0.1u(50v)</text>
<text x="79.2" y="207.5">C29</text>
<text x="124.7" y="204.1">1u(50V)</text>
<text x="146.6" y="204.1">1u(50V)</text>
<text x="175.2" y="204.1">1u</text>
<text x="44.4" y="214.5">L1</text>
<text x="59" y="212.6">C27</text>
<text x="70" y="215.7" transform="rotate(-90 70 215.7)">SDM10M45SD</text>
<text x="75.6" y="210.6" transform="rotate(-90 75.6 210.6)">D10A</text>
<text x="122" y="214.5">GND</text>
<text x="143.9" y="214.5">GND</text>
<text x="157.4" y="214.5">GND</text>
<text x="172.5" y="214.5">GND</text>
<text x="44.4" y="216.2">10u</text>
<text x="11.7" y="227.7">2.2u</text>
<text x="11.7" y="224.3">C25</text>
<text x="18.5" y="227.7">2.2u</text>
<text x="18.5" y="224.3">C26</text>
<text x="25.2" y="227.7">2.2u</text>
<text x="25.2" y="224.3">C32</text>
<text x="32" y="227.7">2.2u</text>
<text x="32" y="224.3">C33</text>
<text x="41.9" y="225.4">Vin</text>
<text x="50.8" y="225.4">SW</text>
<text x="82.2" y="222.1" transform="rotate(-90 82.2 222.1)">R21</text>
<text x="85.4" y="222.1" transform="rotate(-90 85.4 222.1)">1M</text>
<text x="41.9" y="230">SHDN</text>
<text x="48.2" y="230.9" transform="rotate(-90 48.2 230.9)">GND</text>
<text x="50.8" y="230.2">FB</text>
<text x="59.6" y="233">U4</text>
<text x="9" y="236.4">GND</text>
<text x="15.8" y="236.4">GND</text>
<text x="22.5" y="236.4">GND</text>
<text x="29.3" y="236.4">GND</text>
<text x="59.6" y="236.4">LT1651</text>
<text x="82.2" y="238.9" transform="rotate(-90 82.2 238.9)">R23</text>
<text x="85.4" y="238.9" transform="rotate(-90 85.4 238.9)">100k</text>
<text x="104.4" y="239.5">1u(50V)</text>
<text x="104.4" y="236.1">C2</text>
<text x="46.1" y="246.5">GND</text>
<text x="81.5" y="246.5">GND</text>
<text x="101.7" y="246.5">GND</text>
</g>
<g font-size="1.6" fill="#808080">
<text x="120.9" y="64.2">P$6</text>
<text x="120.9" y="60.9">P$5</text>
<text x="130.6" y="62.6">P$7</text>
<text x="58.6" y="72.7">2</text>
<text x="58.6" y="76">3</text>
<text x="66.6" y="74.4">1</text>
<text x="92.3" y="72.7">6</text>
<text x="92.3" y="76">5</text>
<text x="100.3" y="74.4">7</text>
<text x="122.6" y="99.6">P$2</text>
<text x="132.3" y="101.3">P$1</text>
<text x="122.6" y="103">P$3</text>
<text x="34.1" y="118.5" transform="rotate(-90 34.1 118.5)">P$8</text>
<text x="34.1" y="127.5" transform="rotate(-90 34.1 127.5)">P$4</text>
<text x="183.6" y="140.1">P$1</text>
<text x="34.1" y="145.5" transform="rotate(-90 34.1 145.5)">8</text>
<text x="34.1" y="152.8" transform="rotate(-90 34.1 152.8)">4</text>
<text x="87.6" y="155.3">P$3</text>
<text x="87.6" y="153.6">P$5</text>
<text x="94.9" y="155.3">P$4</text>
<text x="94.9" y="153.6">P$6</text>
<text x="87.6" y="156.9">P$1</text>
<text x="94.9" y="156.9">P$2</text>
<text x="185.4" y="160.3">5</text>
<text x="185.4" y="167.1">1</text>
<text x="185.4" y="165.4">2</text>
<text x="185.4" y="163.7">3</text>
<text x="185.4" y="162">4</text>
</g>
</svg>
